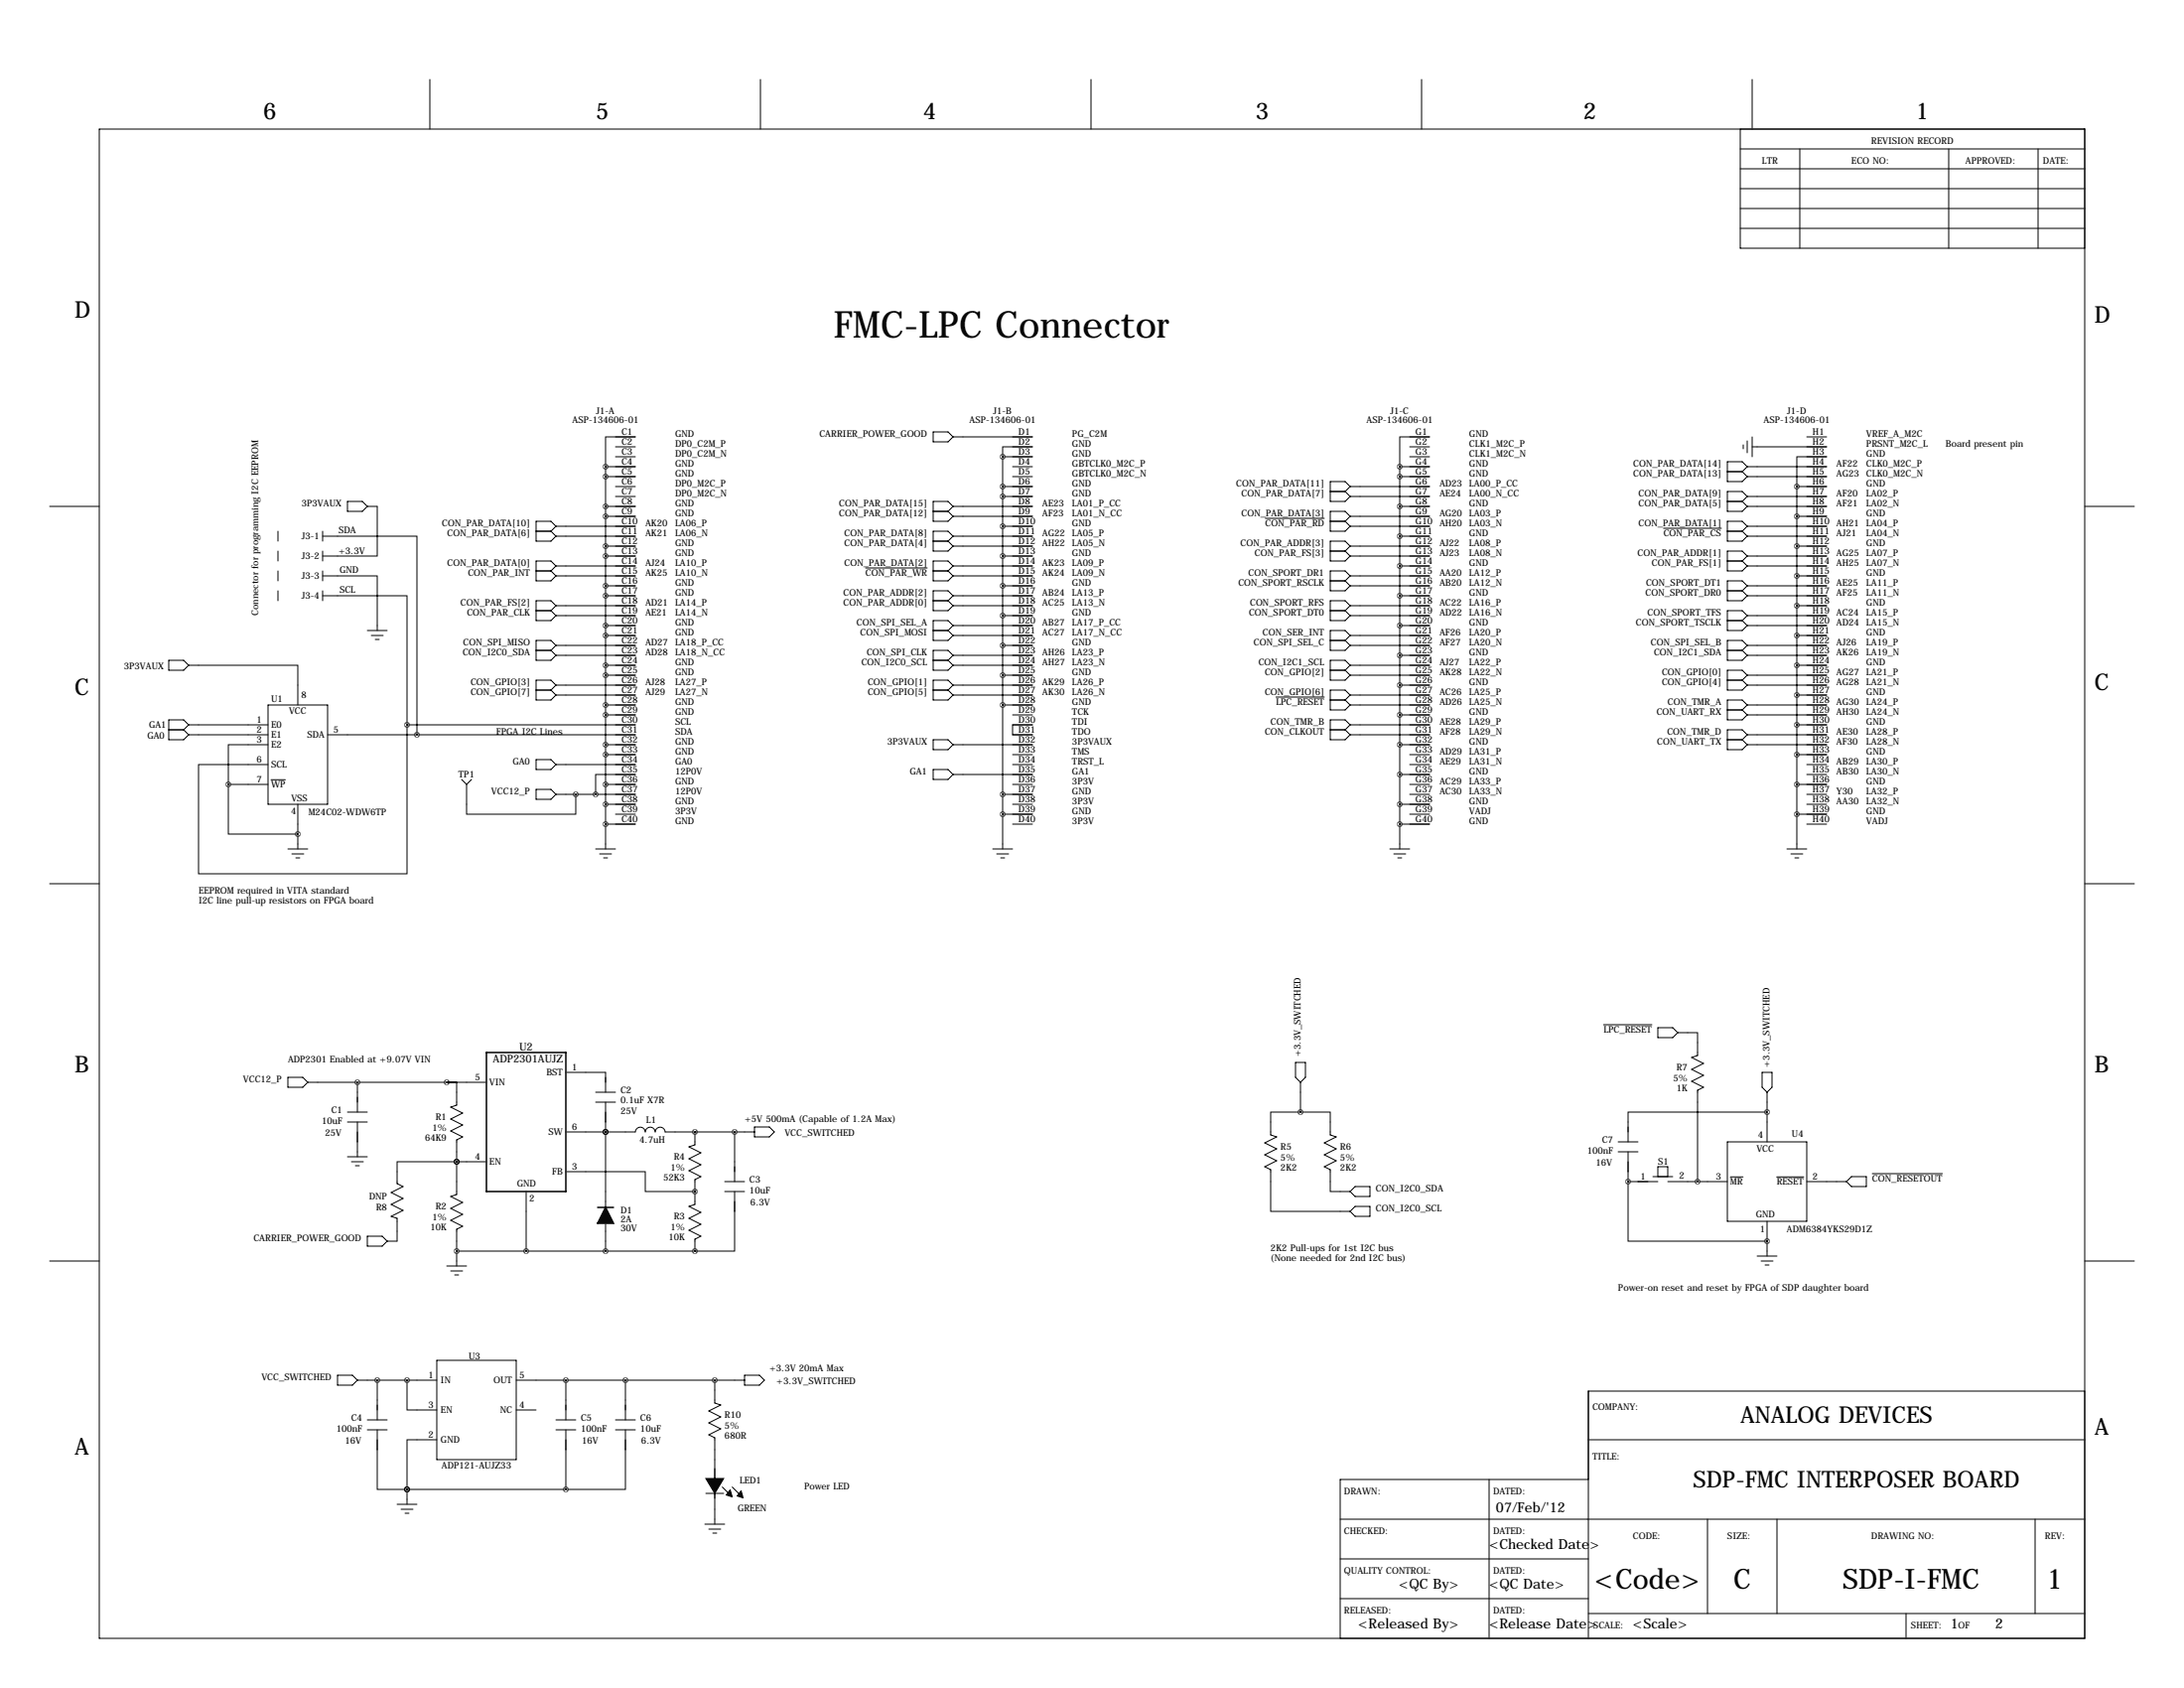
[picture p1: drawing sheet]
<svg xmlns="http://www.w3.org/2000/svg" width="559mm" height="432mm" viewBox="0 0 559 432" stroke-linecap="round" stroke-linejoin="round" font-family="sans-serif">
<g fill="none" stroke="#000" stroke-width=".25">
<path d="M25.4 33h508v386.1h-508zM110 20.3v12.7M194.6 20.3v12.7M279.1 20.3v12.7M363.7 20.3v12.7M445.3 38.1h88.1M445.3 33v30.5h88.1M448.3 20.3v12.7M460.5 38.1v25.4M498.6 38.1v25.4M521.5 38.1v25.4M445.3 48.3h88.1"/>
<path d="M445.3 43.2h88.1M445.3 53.3h88.1M445.3 58.4h88.1M154.9 119.4h7.7M154.9 119.4v97.8M157.5 111.8h5.1h-7.7v7.6M157.5 114.3h5.1M157.5 116.8h5.1M238.8 110.5h3.8l1.2 1.3-1.2 1.2h-3.8zM243.8 111.8h20.4M256.5 116.8h7.7M256.5 116.8v100.4"/>
<path d="M259.1 114.3h5.1h-7.7v2.5M259.1 119.4h5.1M358.1 119.4h7.7M358.1 119.4v97.8M360.7 111.8h5.1h-7.7v7.6M360.7 114.3h5.1M360.7 116.8h5.1M446 113.8v1M447 119.4h20.4M447 119.4l-1.2-1.3h-3.8v5.1h3.8l1.2-1.3M447 119.4l-1.2 1.2M447 112.8v3"/>
<path d="M448.3 111.8v5M448.3 114.3h19.1M462.3 116.8h5.1h-7.7v7.7M462.3 111.8h5.1M12.7 129.5h12.7M71.1 135.9v2.5M82.5 137.2h24.2v50.8M82.5 135.9v2.5M88.9 128.3h3.8l1.3 1.2-1.3 1.3h-3.8zM94 129.5h2.5v12.7h-14M137.2 135.9h3.8M141 135.9l1.2 1.3"/>
<path d="M142.2 134.6h20.4M142.2 137.2h20.4M142.2 134.6l-1.2-1.3h-3.8v5.1h3.8l1.2-1.2M142.2 134.6l-1.2 1.3M154.9 129.5h7.7M154.9 121.9h7.7M154.9 132.1h7.7M154.9 139.7h7.7M157.5 124.5h5.1M157.5 127h5.1M238.8 130.8h3.8M238.8 138.4h3.8"/>
<path d="M242.6 130.8l1.2 1.3M242.6 138.4l1.2 1.3M243.8 129.5h20.4M243.8 132.1h20.4M243.8 137.2h20.4M243.8 139.7h20.4M243.8 129.5l-1.2-1.2h-3.8v5h3.8l1.2-1.2M243.8 137.2l-1.2-1.3h-3.8v5.1h3.8l1.2-1.3M243.8 129.5l-1.2 1.3M243.8 137.2l-1.2 1.2M256.5 124.5h7.7M256.5 127h7.7"/>
<path d="M256.5 134.6h7.7M259.1 121.9h5.1M323.8 132.6h15M340.4 125.7h3.8M340.4 133.3h3.8M344.2 125.7l1.2 1.3M344.2 133.3l1.2 1.3M345.4 124.5h20.4M345.4 127h20.4M345.4 132.1h20.4M345.4 134.6h20.4M345.4 139.7h20.4"/>
<path d="M345.4 124.5l-1.2-1.3h-3.8v5.1h3.8l1.2-1.3M345.4 132.1l-1.2-1.3h-3.8v5.1h3.8l1.2-1.3M345.4 139.7l-1.2-1.3h-3.8v5.1h3.8l1.2-1.3M345.4 124.5l-1.2 1.2M345.4 132.1l-1.2 1.2M345.4 139.7l-1.2 1.3M358.1 129.5h7.7M358.1 121.9h7.7M358.1 137.2h7.7M425.6 135.1h14.8M442 120.6h3.8M442 128.3h3.8"/>
<path d="M442 135.9h3.8M445.8 120.6l1.2 1.3M445.8 128.3l1.2 1.2M445.8 135.9l1.2 1.3M447 129.5h20.4M447 121.9h20.4M447 127h20.4M447 134.6h20.4M447 137.2h20.4M447 127l-1.2-1.3h-3.8v5.1h3.8l1.2-1.3M447 134.6l-1.2-1.3h-3.8v5.1h3.8l1.2-1.2M447 127l-1.2 1.3"/>
<path d="M447 134.6l-1.2 1.3M459.7 124.5h7.7M459.7 132.1h7.7M459.7 139.7h7.7M459.7 124.5v92.7M533.4 129.5h12.7M71.1 141v2.5M71.1 146v2.6M71.1 151.1v2.6M82.5 152.4h21.6v33M82.5 147.3h14v14M82.5 141v2.5"/>
<path d="M82.5 146v2.6M82.5 151.1v2.6M137.2 146h3.8M137.2 156.2h3.8M141 146l1.2 1.3M141 156.2l1.2 1.3M142.2 144.8h20.4M142.2 147.3h20.4M142.2 154.9h20.4M142.2 157.5h20.4M142.2 144.8l-1.2-1.3h-3.8v5.1h3.8l1.2-1.3M142.2 154.9l-1.2-1.2h-3.8v5.1h3.8l1.2-1.3"/>
<path d="M142.2 144.8l-1.2 1.2M142.2 154.9l-1.2 1.3M154.9 142.2h7.7M154.9 149.9h7.7M154.9 152.4h7.7M221.5 145.3h15.7M238.8 146h3.8M238.8 153.7h3.8M242.6 146l1.2 1.3M242.6 153.7l1.2 1.2M243.8 144.8h20.4M243.8 147.3h20.4"/>
<path d="M243.8 152.4h20.4M243.8 154.9h20.4M243.8 144.8l-1.2-1.3h-3.8v5.1h3.8l1.2-1.3M243.8 152.4l-1.2-1.3h-3.8v5.1h3.8l1.2-1.3M243.8 144.8l-1.2 1.2M243.8 152.4l-1.2 1.3M256.5 142.2h7.7M256.5 149.9h7.7M256.5 157.5h7.7M340.4 141h3.8M340.4 148.6h3.8M340.4 156.2h3.8"/>
<path d="M344.2 141l1.2 1.2M344.2 148.6l1.2 1.3M344.2 156.2l1.2 1.3M345.4 142.2h20.4M345.4 147.3h20.4M345.4 149.9h20.4M345.4 154.9h20.4M345.4 157.5h20.4M345.4 147.3l-1.2-1.3h-3.8v5.1h3.8l1.2-1.2M345.4 154.9l-1.2-1.2h-3.8v5.1h3.8l1.2-1.3M345.4 147.3l-1.2 1.3M345.4 154.9l-1.2 1.3"/>
<path d="M358.1 144.8h7.7M358.1 152.4h7.7M442 143.5h3.8M442 151.1h3.8M442 158.8h3.8M445.8 143.5l1.2 1.3M445.8 151.1l1.2 1.3M445.8 158.8l1.2 1.2M447 142.2h20.4M447 144.8h20.4M447 149.9h20.4M447 152.4h20.4"/>
<path d="M447 157.5h20.4M447 142.2l-1.2-1.2h-3.8v5h3.8l1.2-1.2M447 149.9l-1.2-1.3h-3.8v5.1h3.8l1.2-1.3M447 157.5l-1.2-1.3h-3.8v5.1h3.8l1.2-1.3M447 142.2l-1.2 1.3M447 149.9l-1.2 1.2M447 157.5l-1.2 1.3M459.7 147.3h7.7M459.7 154.9h7.7M43.2 168.9h3.8l1.3 1.3-1.3 1.2h-3.8zM48.3 170.2h27.9v10.1M94 161.3h5.1"/>
<path d="M95 162.6h3M96 163.6h1M137.2 166.4h3.8M137.2 176.5h3.8M141 166.4l1.2 1.2M141 176.5l1.2 1.3M142.2 165.1h20.4M142.2 167.6h20.4M142.2 175.3h20.4M142.2 177.8h20.4M142.2 175.3l-1.2-1.3h-3.8v5.1h3.8l1.2-1.3M142.2 165.1l-1.2-1.3h-3.8v5.1h3.8l1.2-1.3"/>
<path d="M142.2 165.1l-1.2 1.3M142.2 175.3l-1.2 1.2M154.9 160h7.7M154.9 162.6h7.7M154.9 170.2h7.7M154.9 172.7h7.7M238.8 161.3h3.8M238.8 168.9h3.8M238.8 176.5h3.8M242.6 161.3l1.2 1.3M242.6 168.9l1.2 1.3M242.6 176.5l1.2 1.3"/>
<path d="M243.8 160h20.4M243.8 162.6h20.4M243.8 167.6h20.4M243.8 170.2h20.4M243.8 175.3h20.4M243.8 177.8h20.4M243.8 160l-1.2-1.2h-3.8v5h3.8l1.2-1.2M243.8 167.6l-1.2-1.2h-3.8v5h3.8l1.2-1.2M243.8 175.3l-1.2-1.3h-3.8v5.1h3.8l1.2-1.3M243.8 160l-1.2 1.3M243.8 167.6l-1.2 1.3M243.8 175.3l-1.2 1.2"/>
<path d="M256.5 165.1h7.7M256.5 172.7h7.7M326.5 178.3h12.3M340.4 171.4h3.8M340.4 179.1h3.8M340.4 163.8h3.8M344.2 171.4l1.2 1.3M344.2 179.1l1.2 1.2M344.2 163.8l1.2 1.3M345.4 162.6h20.4M345.4 165.1h20.4M345.4 170.2h20.4"/>
<path d="M345.4 172.7h20.4M345.4 177.8h20.4M345.4 162.6l-1.2-1.3h-3.8v5.1h3.8l1.2-1.3M345.4 170.2l-1.2-1.3h-3.8v5.1h3.8l1.2-1.3M345.4 177.8l-1.2-1.3h-3.8v5.1h3.8l1.2-1.3M345.4 177.8l-1.2 1.3M345.4 162.6l-1.2 1.2M345.4 170.2l-1.2 1.2M358.1 160h7.7M358.1 167.6h7.7M358.1 175.3h7.7M442 166.4h3.8"/>
<path d="M442 174h3.8M445.8 166.4l1.2 1.2M445.8 174l1.2 1.3M447 160h20.4M447 165.1h20.4M447 167.6h20.4M447 172.7h20.4M447 175.3h20.4M447 165.1l-1.2-1.3h-3.8v5.1h3.8l1.2-1.3M447 172.7l-1.2-1.3h-3.8v5.1h3.8l1.2-1.2M447 172.7l-1.2 1.3M447 165.1l-1.2 1.3"/>
<path d="M459.7 162.6h7.7M459.7 170.2h7.7M459.7 177.8h7.7M43.2 186.7h3.8M47 186.7l1.3 1.3M48.3 185.4h20.3M48.3 188h20.3M48.3 185.4l-1.3-1.3h-3.8v5.1h3.8l1.3-1.2M48.3 185.4l-1.3 1.3M68.6 190.5h-10.2v10.2M68.6 180.3h15.2v25.4h-15.2zM69.3 199.5h3.7"/>
<path d="M83.8 188h78.8M104.1 185.4v38.1h-53.3v-27.9h17.8M104.1 185.4h58.5M118.1 199.4l1.3 1.3M120.6 199.4l-1.2 1.3M137.2 194.3h3.8l1.2 1.3-1.2 1.2h-3.8zM142.2 195.6h20.4M154.9 180.3h7.7M154.9 182.9h7.7M154.9 190.5h7.7M154.9 193h7.7M157.5 198.1h5.1h-10.2v5.1"/>
<path d="M238.8 189.2h3.8l1.2 1.3-1.2 1.3h-3.8zM238.8 196.8h3.8l1.2 1.3-1.2 1.3h-3.8zM243.8 190.5h20.4M243.8 198.1h20.4M256.5 180.3h7.7M259.1 185.4h5.1h-5.1v2.6h5.1h-5.1M259.1 182.9h5.1M259.1 193h5.1M259.1 195.6h5.1M340.4 186.7h3.8M344.2 186.7l1.2 1.3M345.4 180.3h20.4"/>
<path d="M345.4 185.4h20.4M345.4 188h20.4M345.4 185.4l-1.2-1.3h-3.8v5.1h3.8l1.2-1.2M345.4 185.4l-1.2 1.3M358.1 182.9h7.7M358.1 190.5h7.7M358.1 198.1h7.7M360.7 193h5.1M360.7 195.6h5.1M442 181.6h3.8M442 189.2h3.8M445.8 181.6l1.2 1.3"/>
<path d="M445.8 189.2l1.2 1.3M447 180.3h20.4M447 182.9h20.4M447 188h20.4M447 190.5h20.4M447 180.3l-1.2-1.2h-3.8v5h3.8l1.2-1.2M447 188l-1.2-1.3h-3.8v5.1h3.8l1.2-1.3M447 180.3l-1.2 1.3M447 188l-1.2 1.2M459.7 185.4h7.7M459.7 193h7.7M462.3 195.6h5.1"/>
<path d="M462.3 198.1h5.1M58.4 200.7v12.7h17.8M58.4 200.7h10.2M73.7 217.2h5M74.7 218.4h3M75.7 219.5h1M76.2 205.7v11.5M119.4 200.7v7.6h27.9v-5.1M137.2 201.9h3.8l1.2 1.3-1.2 1.3h-3.8zM142.2 203.2h20.4M152.4 217.2h5.1M153.4 218.4h3.1"/>
<path d="M154.4 219.5h1M154.9 200.7h7.7M154.9 205.7h7.7M154.9 210.8h7.7M157.5 208.3h5.1M254 217.2h5.1M255 218.4h3.1M256 219.5h1M256.5 203.2h7.7M256.5 208.3h7.7M259.1 200.7h5.1M259.1 205.7h5.1"/>
<path d="M259.1 210.8h5.1M355.6 217.2h5.1M356.6 218.4h3.1M357.6 219.5h1M358.1 205.7h7.7M358.1 210.8h7.7M360.7 200.7h5.1M360.7 203.2h5.1M360.7 208.3h5.1M457.2 217.2h5.1M458.2 218.4h3.1M459.2 219.5h1"/>
<path d="M459.7 200.7h7.7M459.7 208.3h7.7M462.3 203.2h5.1M462.3 205.7h5.1M462.3 210.8h5.1M12.7 226.1h12.7M533.4 226.1h12.7M73.7 275.6h3.8l1.2 1.3-1.2 1.2h-3.8zM78.7 276.9h45.8M91.4 276.9v7.6M114.3 276.9h2.5v5.8l-1.5 .5 3.1 1.5-3.1 1.6 3.1 1.5-3.1 1.5 3.1 1.5-1.6 .8v14l-1.5 .5 3.1 1.5-3.1 1.5 3.1 1.5-3.1 1.6 3.1 1.5-1.6 .8v9.3M144.8 274.3h10.1v5.1"/>
<path d="M152.4 279.4h5.1M331.5 271.8h2.5v3.8l-1.3 1.3-1.2-1.3zM332.7 276.9v7.6M410.3 262.1h12.4M424.2 262.9h3.8l1.3 1.3-1.3 1.2h-3.8zM429.3 264.2h5v5.8l-1.5 .5 3.1 1.5-3.1 1.6 3.1 1.5-3.1 1.5 3.1 1.5-1.6 .8v23.4M450.8 274.3h2.6v3.8l-1.3 1.3-1.3-1.3zM452.1 279.4v12.7M88.9 284.5h5.1M88.9 287h5.1M88.9 295.9h5.1M89.9 297.2h3.1"/>
<path d="M90.9 298.2h1M91.4 287v8.9M116.8 297.2h.1M116.8 297.2h-15.2v5.6l1.5 .7-3 1.6 3 1.5-3 1.5 3 1.5-3 1.5 1.5 .6v5.8h-2.5M116.8 297.2h7.7M144.8 289.6l17.8-.1a1.27 1.27 0 0 1 1.2-1.2 1.27 1.27 0 0 1 1.3 1.3 1.27 1.27 0 0 1 1.3-1.3 1.27 1.27 0 0 1 1.2 1.3 1.27 1.27 0 0 1 1.3-1.3 1.27 1.27 0 0 1 1.3 1.3h22.8M144.8 299.7h20.3v5.1h12.7M152.4 281.9h5.1M154.9 289.6h.1M154.9 281.9v27M177.8 289.6h.1M177.8 289.6v3.3l-1.5 .5 3 1.5-3 1.5 3 1.5-3 1.6 3 1.5-1.5 .8v6.3l-1.5 .5 3 1.5-3 1.6 3 1.5-3 1.5 3 1.5-1.5 .8v3"/>
<path d="M188 289.6v12.7M193 288.3h3.8l1.3 1.3-1.3 1.2h-3.8zM332.7 284.5h-7.6v5.8l1.5 .5-3 1.6 3 1.5-3 1.5 3 1.5-3 1.5 1.5 .8v10.7h20.3M332.7 284.5h7.7v5.8l1.5 .5-3.1 1.6 3.1 1.5-3.1 1.5 3.1 1.5-3.1 1.5 1.6 .8v5.6h5M414 292.1h5.1M414 294.6h5.1M416.6 294.6v7.7M442 292.1h20.3v20.3h-20.3zM452.1 284.5h-35.5v7.6M94 316.2h3.8l1.3 1.3-1.3 1.3h-3.8zM134.6 304.8v15.2M154.9 312.9v7.1"/>
<path d="M177.8 304.8h.1M185.4 302.3h5.1M185.4 304.8h5.1M188 304.8v15.2h-10.2M346.7 303.5h3.8v2.6h-3.8l-1.3-1.3zM346.7 308.6h3.8v2.5h-3.8l-1.3-1.2zM416.6 302.3v15.2h35.5M416.6 302.3h7.6M421.6 302.3h.1M422.9 301h5.1M424.2 301v-2.6h2.5v2.6M426.7 302.3h15.3"/>
<path d="M442.7 301.1h3.3M452.1 317.5h.1M452.1 312.4v8.9M454.6 301.1h6.9M462.3 302.3h10.1M472.4 302.3l1.3-1.3h3.8v2.5h-3.8zM479 300.2h18M12.7 322.6h12.7M114.3 323.8h5.1M115.3 325.1h3.1M116.3 326.1h1M116.8 320h61"/>
<path d="M177.8 320h.1M449.6 321.3h5.1M450.6 322.6h3M451.6 323.6h1M533.4 322.6h12.7M86.4 351.8h3.8l1.2 1.3-1.2 1.2h-3.8zM91.4 353.1h20.4M96.5 353.1v10.1M104.1 353.1v7.6h7.7M111.8 348h20.3v25.4h-20.3zM132.1 353.1h58.4M144.8 353.1v10.1"/>
<path d="M160 353.1v10.1M182.9 353.1v5.8l1.5 .5-3 1.5 3 1.6-3 1.5 3 1.5-3 1.5 1.5 .8v22.1M190.5 351.8h3.8l1.3 1.3-1.3 1.2h-3.8zM533.4 355.9h-127v63.2M94 363.2h5.1M94 365.8h5.1M96.5 365.8v15.2h7.6M111.8 368.3h-7.7v12.7M132.1 360.7h5.1M142.2 363.2h5.1M142.2 365.8h5.1M144.8 365.8v15.2"/>
<path d="M157.5 363.2h5.1M157.5 365.8h5.1M160 365.8v15.2h-15.2M381 378.5v40.6M406.4 368.3h127M406.4 378.5h-63.5v40.6M101.6 384.8h5.1M102.6 386.1h3.1M103.6 387.1h1M104.1 381h.1M104.1 381v3.8M104.1 381h40.7"/>
<path d="M180.3 389.9h5.1M180.6 382h4.6M181.4 391.2h3M182.4 392.2h1M184.8 380.4l2.6 2.5M187.4 380.4l2.5 2.5M342.9 388.6h190.5M342.9 398.8h63.5M436.9 388.6v24.1M454.7 388.6v24.1M520.7 388.6v24.1M342.9 408.9h63.5"/>
<path d="M406.4 412.7h127M487.7 412.7v6.4"/>
</g>
<path d="M124.5 269.2h20.3v35.6h-20.3zM152.9 308.9h4.1" fill="none" stroke="#000" stroke-width=".38"/>
<path d="M154.9 308.9l2.1 4h-4.1z" fill="#000" stroke="#000" stroke-width=".38"/>
<path d="M180.6 378.2h2.3v3.8zM182.9 378.2h2.3l-2.3 3.8zM186.6 381.4l.2-.2 .6 1.7-1.6-.5zM189.4 381.7l.2-.3 .5 1.8-1.5-.5z" fill="#000" stroke="#000" stroke-width=".25"/>
<path d="M154.9 119.4a.05 .05 0 0 0 .1 0 .05 .05 0 0 0-.1 0zM154.9 129.5a.05 .05 0 0 0 .1 0 .05 .05 0 0 0-.1 0zM154.9 121.9a.05 .05 0 0 0 .1 0 .05 .05 0 0 0-.1 0zM154.9 132.1a.05 .05 0 0 0 .1 0 .05 .05 0 0 0-.1 0zM154.9 139.7a.05 .05 0 0 0 .1 0 .05 .05 0 0 0-.1 0zM154.9 142.2a.05 .05 0 0 0 .1 0 .05 .05 0 0 0-.1 0zM154.9 149.9a.05 .05 0 0 0 .1 0 .05 .05 0 0 0-.1 0zM154.9 152.4a.05 .05 0 0 0 .1 0 .05 .05 0 0 0-.1 0zM154.9 160a.05 .05 0 0 0 .1 0 .05 .05 0 0 0-.1 0zM154.9 162.6a.05 .05 0 0 0 .1 0 .05 .05 0 0 0-.1 0zM154.9 170.2a.05 .05 0 0 0 .1 0 .05 .05 0 0 0-.1 0zM154.9 172.7a.05 .05 0 0 0 .1 0 .05 .05 0 0 0-.1 0zM154.9 180.3a.05 .05 0 0 0 .1 0 .05 .05 0 0 0-.1 0zM154.9 182.9a.05 .05 0 0 0 .1 0 .05 .05 0 0 0-.1 0zM154.9 190.5a.05 .05 0 0 0 .1 0 .05 .05 0 0 0-.1 0zM154.9 193a.05 .05 0 0 0 .1 0 .05 .05 0 0 0-.1 0zM154.9 200.7a.05 .05 0 0 0 .1 0 .05 .05 0 0 0-.1 0zM154.9 205.7a.05 .05 0 0 0 .1 0 .05 .05 0 0 0-.1 0zM154.9 210.8a.05 .05 0 0 0 .1 0 .05 .05 0 0 0-.1 0zM256.5 116.8a.05 .05 0 0 0 .1 0 .05 .05 0 0 0-.1 0zM256.5 124.5a.05 .05 0 0 0 .1 0 .05 .05 0 0 0-.1 0zM256.5 127a.05 .05 0 0 0 .1 0 .05 .05 0 0 0-.1 0zM256.5 134.6a.05 .05 0 0 0 .1 0 .05 .05 0 0 0-.1 0zM256.5 142.2a.05 .05 0 0 0 .1 0 .05 .05 0 0 0-.1 0zM256.5 149.9a.05 .05 0 0 0 .1 0 .05 .05 0 0 0-.1 0zM256.5 157.5a.05 .05 0 0 0 .1 0 .05 .05 0 0 0-.1 0zM256.5 165.1a.05 .05 0 0 0 .1 0 .05 .05 0 0 0-.1 0zM256.5 172.7a.05 .05 0 0 0 .1 0 .05 .05 0 0 0-.1 0zM256.5 180.3a.05 .05 0 0 0 .1 0 .05 .05 0 0 0-.1 0zM256.5 203.2a.05 .05 0 0 0 .1 0 .05 .05 0 0 0-.1 0zM256.5 208.3a.05 .05 0 0 0 .1 0 .05 .05 0 0 0-.1 0zM358.1 119.4a.05 .05 0 0 0 .1 0 .05 .05 0 0 0-.1 0zM358.1 121.9a.05 .05 0 0 0 .1 0 .05 .05 0 0 0-.1 0zM358.1 129.5a.05 .05 0 0 0 .1 0 .05 .05 0 0 0-.1 0zM358.1 137.2a.05 .05 0 0 0 .1 0 .05 .05 0 0 0-.1 0zM358.1 144.8a.05 .05 0 0 0 .1 0 .05 .05 0 0 0-.1 0zM358.1 152.4a.05 .05 0 0 0 .1 0 .05 .05 0 0 0-.1 0zM358.1 160a.05 .05 0 0 0 .1 0 .05 .05 0 0 0-.1 0zM358.1 167.6a.05 .05 0 0 0 .1 0 .05 .05 0 0 0-.1 0zM358.1 175.3a.05 .05 0 0 0 .1 0 .05 .05 0 0 0-.1 0zM358.1 182.9a.05 .05 0 0 0 .1 0 .05 .05 0 0 0-.1 0zM358.1 190.5a.05 .05 0 0 0 .1 0 .05 .05 0 0 0-.1 0zM358.1 198.1a.05 .05 0 0 0 .1 0 .05 .05 0 0 0-.1 0zM358.1 205.7a.05 .05 0 0 0 .1 0 .05 .05 0 0 0-.1 0zM358.1 210.8a.05 .05 0 0 0 .1 0 .05 .05 0 0 0-.1 0zM459.7 124.5a.05 .05 0 0 0 .1 0 .05 .05 0 0 0-.1 0zM459.7 132.1a.05 .05 0 0 0 .1 0 .05 .05 0 0 0-.1 0zM459.7 139.7a.05 .05 0 0 0 .1 0 .05 .05 0 0 0-.1 0zM459.7 147.3a.05 .05 0 0 0 .1 0 .05 .05 0 0 0-.1 0zM459.7 154.9a.05 .05 0 0 0 .1 0 .05 .05 0 0 0-.1 0zM459.7 162.6a.05 .05 0 0 0 .1 0 .05 .05 0 0 0-.1 0zM459.7 170.2a.05 .05 0 0 0 .1 0 .05 .05 0 0 0-.1 0zM459.7 177.8a.05 .05 0 0 0 .1 0 .05 .05 0 0 0-.1 0zM459.7 185.4a.05 .05 0 0 0 .1 0 .05 .05 0 0 0-.1 0zM459.7 193a.05 .05 0 0 0 .1 0 .05 .05 0 0 0-.1 0zM459.7 200.7a.05 .05 0 0 0 .1 0 .05 .05 0 0 0-.1 0zM459.7 208.3a.05 .05 0 0 0 .1 0 .05 .05 0 0 0-.1 0zM91.4 276.9a.05 .05 0 0 0 .1 0 .05 .05 0 0 0-.1 0zM116.8 297.2a.05 .05 0 0 0 .1 0 .05 .05 0 0 0-.1 0zM154.9 289.6a.05 .05 0 0 0 .1 0 .05 .05 0 0 0-.1 0zM154.9 289.6a.05 .05 0 0 0 .1 0 .05 .05 0 0 0-.1 0zM187.9 289.6a.05 .05 0 0 0 .1 0 .05 .05 0 0 0-.1 0zM134.6 320a.05 .05 0 0 0 .1 0 .05 .05 0 0 0-.1 0zM154.9 320a.05 .05 0 0 0 .1 0 .05 .05 0 0 0-.1 0zM104.1 353.1a.05 .05 0 0 0 .1 0 .05 .05 0 0 0-.1 0zM96.5 353.1a.05 .05 0 0 0 .1 0 .05 .05 0 0 0-.1 0zM104.1 381a.05 .05 0 0 0 .1 0 .05 .05 0 0 0-.1 0zM144.7 353.1a.05 .05 0 0 0 .1 0 .05 .05 0 0 0-.1 0zM104.1 381a.05 .05 0 0 0 .1 0 .05 .05 0 0 0-.1 0zM160 353.1a.05 .05 0 0 0 .1 0 .05 .05 0 0 0-.1 0zM144.7 381a.05 .05 0 0 0 .1 0 .05 .05 0 0 0-.1 0zM332.7 284.5a.05 .05 0 0 0 .1 0 .05 .05 0 0 0-.1 0zM452.1 284.5a.05 .05 0 0 0 .1 0 .05 .05 0 0 0-.1 0zM416.5 302.3a.05 .05 0 0 0 .1 0 .05 .05 0 0 0-.1 0zM452.1 317.5a.05 .05 0 0 0 .1 0 .05 .05 0 0 0-.1 0zM434.3 302.3a.05 .05 0 0 0 .1 0 .05 .05 0 0 0-.1 0zM116.8 297.2a.05 .05 0 0 0 .1 0 .05 .05 0 0 0-.1 0zM116.8 320a.05 .05 0 0 0 .1 0 .05 .05 0 0 0-.1 0zM58.4 200.7a.05 .05 0 0 0 .1 0 .05 .05 0 0 0-.1 0zM182.8 353.1a.05 .05 0 0 0 .1 0 .05 .05 0 0 0-.1 0zM147.3 203.2a.05 .05 0 0 0 .1 0 .05 .05 0 0 0-.1 0zM104.1 185.4a.05 .05 0 0 0 .1 0 .05 .05 0 0 0-.1 0zM106.6 188a.05 .05 0 0 0 .1 0 .05 .05 0 0 0-.1 0z" fill="#000" stroke="#000" stroke-width="1.3"/>
<text font-size="9.5" x="213.4" y="86.4">FMC-LPC Connector</text>
<g font-size="7.1">
<text x="408" y="406.4">&lt;Code&gt;</text>
<text x="443.5" y="406.4">C</text>
<text x="471.4" y="406.4">SDP-I-FMC</text>
<text x="523.7" y="406.4">1</text>
</g>
<g font-size="5.9">
<text x="67.3" y="30.5">6</text>
<text x="152.4" y="30.5">5</text>
<text x="236.2" y="30.5">4</text>
<text x="321.3" y="30.5">3</text>
<text x="405.1" y="30.5">2</text>
<text x="490.2" y="30.5">1</text>
<text x="19" y="81.3">D</text>
<text x="535.9" y="82.6">D</text>
<text x="19" y="177.8">C</text>
<text x="535.9" y="176.5">C</text>
<text x="19" y="274.3">B</text>
<text x="535.9" y="274.3">B</text>
<text x="445.3" y="364">ANALOG DEVICES</text>
<text x="535.9" y="367">A</text>
<text x="19" y="372.1">A</text>
<text x="433.2" y="380.5">SDP-FMC INTERPOSER BOARD</text>
</g>
<g font-size="3.6">
<text x="382.8" y="386.8">07/Feb/'12</text>
<text x="381" y="396.2">&lt;Checked Date&gt;</text>
<text x="357.9" y="406.4">&lt;QC By&gt;</text>
<text x="381" y="406.4">&lt;QC Date&gt;</text>
<text x="347.5" y="416.5">&lt;Released By&gt;</text>
<text x="381" y="416.5">&lt;Release Date&gt;</text>
<text x="417.8" y="416.5">&lt;Scale&gt;</text>
<text x="499.1" y="416.5">1</text>
<text x="510.5" y="416.5">2</text>
</g>
<g font-size="2.7">
<text x="132.9" y="268.7">U2</text>
<text x="126.1" y="271.7">ADP2301AUJZ</text>
</g>
<g font-size="2.4">
<text x="450.8" y="41.9">LTR</text>
<text x="473.7" y="41.9">ECO NO:</text>
<text x="478.8" y="36.8">REVISION RECORD</text>
<text x="502.9" y="41.9">APPROVED:</text>
<text x="522.7" y="41.9">DATE:</text>
<text x="152.5" y="105.9">J1-A</text>
<text x="254.1" y="105.9">J1-B</text>
<text x="355.7" y="105.9">J1-C</text>
<text x="457.2" y="105.9">J1-D</text>
<text x="146.5" y="108.2">ASP-134606-01</text>
<text x="159" y="111.3">C1</text>
<text x="159" y="113.8">C2</text>
<text x="172.7" y="111.8">GND</text>
<text x="209.7" y="111.8">CARRIER_POWER_GOOD</text>
<text x="248.1" y="108.2">ASP-134606-01</text>
<text x="260.6" y="111.3">D1</text>
<text x="260.6" y="113.8">D2</text>
<text x="274.3" y="111.8">PG_C2M</text>
<text x="349.7" y="108.2">ASP-134606-01</text>
<text x="362.2" y="111.3">G1</text>
<text x="362.2" y="113.8">G2</text>
<text x="375.9" y="111.8">GND</text>
<text x="451.3" y="108.2">ASP-134606-01</text>
<text x="463.8" y="111.3">H1</text>
<text x="463.8" y="113.8">H2</text>
<text x="477.5" y="111.8">VREF_A_M2C</text>
<text x="159" y="116.3">C3</text>
<text x="159" y="118.9">C4</text>
<text x="172.7" y="114.3">DP0_C2M_P</text>
<text x="172.7" y="116.8">DP0_C2M_N</text>
<text x="172.7" y="119.4">GND</text>
<text x="260.6" y="116.3">D3</text>
<text x="260.6" y="118.9">D4</text>
<text x="274.3" y="114.3">GND</text>
<text x="274.3" y="116.8">GND</text>
<text x="274.3" y="119.4">GBTCLK0_M2C_P</text>
<text x="362.2" y="116.3">G3</text>
<text x="362.2" y="118.9">G4</text>
<text x="375.9" y="119.4">GND</text>
<text x="375.9" y="114.3">CLK1_M2C_P</text>
<text x="375.9" y="116.8">CLK1_M2C_N</text>
<text x="417.9" y="119.4">CON_PAR_DATA[14]</text>
<text x="463.8" y="116.3">H3</text>
<text x="463.8" y="118.9">H4</text>
<text x="469.9" y="119.4">AF22</text>
<text x="477.5" y="116.8">GND</text>
<text x="477.5" y="114.3">PRSNT_M2C_L</text>
<text x="477.5" y="119.4">CLK0_M2C_P</text>
<text x="497.8" y="114.3">Board present pin</text>
<text x="159" y="121.4">C5</text>
<text x="159" y="124">C6</text>
<text x="172.7" y="124.5">DP0_M2C_P</text>
<text x="172.7" y="121.9">GND</text>
<text x="260.6" y="121.4">D5</text>
<text x="260.6" y="124">D6</text>
<text x="274.3" y="124.5">GND</text>
<text x="274.3" y="121.9">GBTCLK0_M2C_N</text>
<text x="316.3" y="124.5">CON_PAR_DATA[11]</text>
<text x="362.2" y="121.4">G5</text>
<text x="362.2" y="124">G6</text>
<text x="368.3" y="124.5">AD23</text>
<text x="375.9" y="121.9">GND</text>
<text x="375.9" y="124.5">LA00_P_CC</text>
<text x="417.9" y="121.9">CON_PAR_DATA[13]</text>
<text x="463.8" y="121.4">H5</text>
<text x="463.8" y="124">H6</text>
<text x="469.9" y="121.9">AG23</text>
<text x="477.5" y="124.5">GND</text>
<text x="477.5" y="121.9">CLK0_M2C_N</text>
<text x="77.2" y="129.5">3P3VAUX</text>
<text x="159" y="126.5">C7</text>
<text x="159" y="129">C8</text>
<text x="159" y="131.6">C9</text>
<text x="172.7" y="127">DP0_M2C_N</text>
<text x="172.7" y="129.5">GND</text>
<text x="214.7" y="129.5">CON_PAR_DATA[15]</text>
<text x="260.6" y="126.5">D7</text>
<text x="260.6" y="129">D8</text>
<text x="260.6" y="131.6">D9</text>
<text x="266.7" y="129.5">AE23</text>
<text x="274.3" y="127">GND</text>
<text x="274.3" y="129.5">LA01_P_CC</text>
<text x="317.6" y="127">CON_PAR_DATA[7]</text>
<text x="362.2" y="126.5">G7</text>
<text x="362.2" y="129">G8</text>
<text x="362.2" y="131.6">G9</text>
<text x="368.3" y="127">AE24</text>
<text x="375.9" y="129.5">GND</text>
<text x="375.9" y="127">LA00_N_CC</text>
<text x="419.2" y="127">CON_PAR_DATA[9]</text>
<text x="419.2" y="129.5">CON_PAR_DATA[5]</text>
<text x="463.8" y="126.5">H7</text>
<text x="463.8" y="129">H8</text>
<text x="463.8" y="131.6">H9</text>
<text x="469.9" y="127">AF20</text>
<text x="469.9" y="129.5">AF21</text>
<text x="477.5" y="127">LA02_P</text>
<text x="477.5" y="129.5">LA02_N</text>
<text x="77.2" y="138">J3-1</text>
<text x="86.6" y="136.4">SDA</text>
<text x="113.1" y="134.6">CON_PAR_DATA[10]</text>
<text x="114.4" y="137.2">CON_PAR_DATA[6]</text>
<text x="159" y="134.1">C10</text>
<text x="159" y="136.7">C11</text>
<text x="165.1" y="134.6">AK20</text>
<text x="165.1" y="137.2">AK21</text>
<text x="172.7" y="134.6">LA06_P</text>
<text x="172.7" y="137.2">LA06_N</text>
<text x="172.7" y="132.1">GND</text>
<text x="214.7" y="132.1">CON_PAR_DATA[12]</text>
<text x="216" y="137.2">CON_PAR_DATA[8]</text>
<text x="260.6" y="134.1">D10</text>
<text x="260.6" y="136.7">D11</text>
<text x="266.7" y="132.1">AF23</text>
<text x="266.7" y="137.2">AG22</text>
<text x="274.3" y="134.6">GND</text>
<text x="274.3" y="132.1">LA01_N_CC</text>
<text x="274.3" y="137.2">LA05_P</text>
<text x="317.6" y="132.1">CON_PAR_DATA[3]</text>
<text x="323.8" y="134.6">CON_PAR_RD</text>
<text x="362.2" y="134.1">G10 AH20 LA03_N</text>
<text x="362.2" y="136.7">G11</text>
<text x="368.3" y="132.1">AG20 LA03_P</text>
<text x="375.9" y="137.2">GND</text>
<text x="419.2" y="134.6">CON_PAR_DATA[1]</text>
<text x="425.6" y="137.2">CON_PAR_CS</text>
<text x="463.8" y="134.1">H10 AH21</text>
<text x="463.8" y="136.7">H11</text>
<text x="469.9" y="137.2">AJ21</text>
<text x="477.5" y="132.1">GND</text>
<text x="477.5" y="134.6">LA04_P</text>
<text x="477.5" y="137.2">LA04_N</text>
<text x="77.2" y="143.1">J3-2</text>
<text x="86.6" y="141.7">+3.3V</text>
<text x="159" y="139.2">C12</text>
<text x="159" y="141.7">C13</text>
<text x="172.7" y="139.7">GND</text>
<text x="172.7" y="142.2">GND</text>
<text x="216" y="139.7">CON_PAR_DATA[4]</text>
<text x="260.6" y="139.2">D12 AH22</text>
<text x="260.6" y="141.7">D13</text>
<text x="274.3" y="142.2">GND</text>
<text x="274.3" y="139.7">LA05_N</text>
<text x="317.4" y="139.7">CON_PAR_ADDR[3]</text>
<text x="321" y="142.2">CON_PAR_FS[3]</text>
<text x="362.2" y="139.2">G12 AJ22</text>
<text x="362.2" y="141.7">G13 AJ23</text>
<text x="375.9" y="139.7">LA08_P</text>
<text x="375.9" y="142.2">LA08_N</text>
<text x="419" y="142.2">CON_PAR_ADDR[1]</text>
<text x="463.8" y="139.2">H12</text>
<text x="463.8" y="141.7">H13 AG25</text>
<text x="477.5" y="139.7">GND</text>
<text x="477.5" y="142.2">LA07_P</text>
<text x="77.2" y="148.2">J3-3</text>
<text x="86.9" y="146.6">GND</text>
<text x="114.4" y="144.8">CON_PAR_DATA[0]</text>
<text x="119.7" y="147.3">CON_PAR_INT</text>
<text x="159" y="144.3">C14</text>
<text x="159" y="146.8">C15</text>
<text x="159" y="149.4">C16</text>
<text x="165.1" y="144.8">AJ24</text>
<text x="165.1" y="147.3">AK25</text>
<text x="172.7" y="144.8">LA10_P</text>
<text x="172.7" y="147.3">LA10_N</text>
<text x="172.7" y="149.9">GND</text>
<text x="216" y="144.8">CON_PAR_DATA[2]</text>
<text x="221.5" y="147.3">CON_PAR_WR</text>
<text x="260.6" y="144.3">D14</text>
<text x="260.6" y="146.8">D15</text>
<text x="260.6" y="149.4">D16</text>
<text x="266.7" y="144.8">AK23</text>
<text x="266.7" y="147.3">AK24</text>
<text x="274.3" y="149.9">GND</text>
<text x="274.3" y="144.8">LA09_P</text>
<text x="274.3" y="147.3">LA09_N</text>
<text x="316.8" y="149.9">CON_SPORT_RSCLK</text>
<text x="319.4" y="147.3">CON_SPORT_DR1</text>
<text x="362.2" y="144.3">G14</text>
<text x="362.2" y="146.8">G15</text>
<text x="362.2" y="149.4">G16 AB20</text>
<text x="368.3" y="147.3">AA20</text>
<text x="375.9" y="144.8">GND</text>
<text x="375.9" y="147.3">LA12_P</text>
<text x="375.9" y="149.9">LA12_N</text>
<text x="421.1" y="149.9">CON_SPORT_DT1</text>
<text x="422.6" y="144.8">CON_PAR_FS[1]</text>
<text x="463.8" y="144.3">H14</text>
<text x="463.8" y="146.8">H15</text>
<text x="463.8" y="149.4">H16 AE25</text>
<text x="469.9" y="144.8">AH25</text>
<text x="477.5" y="147.3">GND</text>
<text x="477.5" y="144.8">LA07_N</text>
<text x="477.5" y="149.9">LA11_P</text>
<text x="77.2" y="153.2">J3-4</text>
<text x="86.9" y="151.6">SCL</text>
<text x="117.8" y="154.9">CON_PAR_FS[2]</text>
<text x="159" y="151.9">C17</text>
<text x="159" y="154.4">C18</text>
<text x="165.1" y="154.9">AD21</text>
<text x="172.7" y="154.9">LA14_P</text>
<text x="172.7" y="152.4">GND</text>
<text x="215.8" y="152.4">CON_PAR_ADDR[2]</text>
<text x="215.8" y="154.9">CON_PAR_ADDR[0]</text>
<text x="260.6" y="151.9">D17 AB24</text>
<text x="260.6" y="154.4">D18 AC25</text>
<text x="274.3" y="152.4">LA13_P</text>
<text x="274.3" y="154.9">LA13_N</text>
<text x="319.8" y="154.9">CON_SPORT_RFS</text>
<text x="362.2" y="151.9">G17</text>
<text x="362.2" y="154.4">G18 AC22</text>
<text x="375.9" y="152.4">GND</text>
<text x="375.9" y="154.9">LA16_P</text>
<text x="421" y="152.4">CON_SPORT_DR0</text>
<text x="463.8" y="151.9">H17 AF25</text>
<text x="463.8" y="154.4">H18</text>
<text x="477.5" y="154.9">GND</text>
<text x="477.5" y="152.4">LA11_N</text>
<text x="66" y="157.5" transform="rotate(-90 66 157.5)">Connector for programming I2C EEPROM</text>
<text x="119.5" y="157.5">CON_PAR_CLK</text>
<text x="159" y="157">C19</text>
<text x="159" y="159.5">C20</text>
<text x="165.1" y="157.5">AE21</text>
<text x="172.7" y="157.5">LA14_N</text>
<text x="172.7" y="160">GND</text>
<text x="219.2" y="160">CON_SPI_SEL_A</text>
<text x="260.6" y="157">D19</text>
<text x="260.6" y="159.5">D20 AB27</text>
<text x="274.3" y="157.5">GND</text>
<text x="274.3" y="160">LA17_P_CC</text>
<text x="319.5" y="157.5">CON_SPORT_DT0</text>
<text x="362.2" y="157">G19 AD22</text>
<text x="362.2" y="159.5">G20</text>
<text x="375.9" y="160">GND</text>
<text x="375.9" y="157.5">LA16_N</text>
<text x="418.6" y="160">CON_SPORT_TSCLK</text>
<text x="421.6" y="157.5">CON_SPORT_TFS</text>
<text x="463.8" y="157">H19 AC24</text>
<text x="463.8" y="159.5">H20 AD24</text>
<text x="477.5" y="157.5">LA15_P</text>
<text x="477.5" y="160">LA15_N</text>
<text x="118.4" y="167.6">CON_I2C0_SDA</text>
<text x="118.5" y="165.1">CON_SPI_MISO</text>
<text x="159" y="162.1">C21</text>
<text x="159" y="164.6">C22</text>
<text x="159" y="167.1">C23</text>
<text x="165.1" y="165.1">AD27</text>
<text x="165.1" y="167.6">AD28 LA18_N_CC</text>
<text x="172.7" y="165.1">LA18_P_CC</text>
<text x="172.7" y="162.6">GND</text>
<text x="220.1" y="162.6">CON_SPI_MOSI</text>
<text x="221.8" y="167.6">CON_SPI_CLK</text>
<text x="260.6" y="162.1">D21</text>
<text x="260.6" y="164.6">D22</text>
<text x="260.6" y="167.1">D23 AH26 LA23_P</text>
<text x="266.7" y="162.6">AC27</text>
<text x="274.3" y="165.1">GND</text>
<text x="274.3" y="162.6">LA17_N_CC</text>
<text x="320.8" y="165.1">CON_SPI_SEL_C</text>
<text x="323.1" y="162.6">CON_SER_INT</text>
<text x="362.2" y="162.1">G21</text>
<text x="362.2" y="164.6">G22 AF27</text>
<text x="362.2" y="167.1">G23</text>
<text x="368.3" y="162.6">AF26</text>
<text x="375.9" y="167.6">GND</text>
<text x="375.9" y="162.6">LA20_P</text>
<text x="375.9" y="165.1">LA20_N</text>
<text x="422.4" y="165.1">CON_SPI_SEL_B</text>
<text x="423.2" y="167.6">CON_I2C1_SDA</text>
<text x="463.8" y="162.1">H21</text>
<text x="463.8" y="164.6">H22 AJ26</text>
<text x="463.8" y="167.1">H23 AK26</text>
<text x="477.5" y="162.6">GND</text>
<text x="477.5" y="165.1">LA19_P</text>
<text x="477.5" y="167.6">LA19_N</text>
<text x="31.7" y="171.2">3P3VAUX</text>
<text x="159" y="169.7">C24</text>
<text x="159" y="172.2">C25</text>
<text x="172.7" y="170.2">GND</text>
<text x="172.7" y="172.7">GND</text>
<text x="220.4" y="170.2">CON_I2C0_SCL</text>
<text x="260.6" y="169.7">D24</text>
<text x="260.6" y="172.2">D25</text>
<text x="266.7" y="170.2">AH27</text>
<text x="274.3" y="172.7">GND</text>
<text x="274.3" y="170.2">LA23_N</text>
<text x="322" y="170.2">CON_I2C1_SCL</text>
<text x="323.6" y="172.7">CON_GPIO[2]</text>
<text x="362.2" y="169.7">G24</text>
<text x="362.2" y="172.2">G25</text>
<text x="368.3" y="170.2">AJ27</text>
<text x="368.3" y="172.7">AK28</text>
<text x="375.9" y="170.2">LA22_P</text>
<text x="375.9" y="172.7">LA22_N</text>
<text x="425.2" y="172.7">CON_GPIO[0]</text>
<text x="463.8" y="169.7">H24</text>
<text x="463.8" y="172.2">H25</text>
<text x="469.9" y="172.7">AG27</text>
<text x="477.5" y="170.2">GND</text>
<text x="477.5" y="172.7">LA21_P</text>
<text x="69.4" y="179.6">U1</text>
<text x="77.1" y="178.6">8</text>
<text x="120.4" y="175.3">CON_GPIO[3]</text>
<text x="120.4" y="177.8">CON_GPIO[7]</text>
<text x="159" y="174.8">C26</text>
<text x="159" y="177.3">C27</text>
<text x="159" y="179.8">C28</text>
<text x="165.1" y="175.3">AJ28</text>
<text x="165.1" y="177.8">AJ29</text>
<text x="172.7" y="175.3">LA27_P</text>
<text x="172.7" y="177.8">LA27_N</text>
<text x="222" y="175.3">CON_GPIO[1]</text>
<text x="222" y="177.8">CON_GPIO[5]</text>
<text x="260.6" y="174.8">D26 AK29</text>
<text x="260.6" y="177.3">D27 AK30</text>
<text x="260.6" y="179.8">D28</text>
<text x="274.3" y="175.3">LA26_P</text>
<text x="274.3" y="177.8">LA26_N</text>
<text x="323.6" y="177.8">CON_GPIO[6]</text>
<text x="362.2" y="174.8">G26</text>
<text x="362.2" y="177.3">G27 AC26</text>
<text x="362.2" y="179.8">G28 AD26 LA25_N</text>
<text x="375.9" y="175.3">GND</text>
<text x="375.9" y="177.8">LA25_P</text>
<text x="425.2" y="175.3">CON_GPIO[4]</text>
<text x="463.8" y="174.8">H26 AG28 LA21_N</text>
<text x="463.8" y="177.3">H27</text>
<text x="463.8" y="179.8">H28 AG30 LA24_P</text>
<text x="477.5" y="177.8">GND</text>
<text x="65.7" y="184.9">1</text>
<text x="73.9" y="182.7">VCC</text>
<text x="159" y="182.4">C29</text>
<text x="159" y="184.9">C30</text>
<text x="172.7" y="185.4">SCL</text>
<text x="172.7" y="180.3">GND</text>
<text x="172.7" y="182.9">GND</text>
<text x="260.6" y="182.4">D29</text>
<text x="260.6" y="184.9">D30</text>
<text x="274.3" y="180.3">GND</text>
<text x="274.3" y="182.9">TCK</text>
<text x="274.3" y="185.4">TDI</text>
<text x="325.1" y="185.4">CON_TMR_B</text>
<text x="326.5" y="180.3">LPC_RESET</text>
<text x="362.2" y="182.4">G29</text>
<text x="362.2" y="184.9">G30 AE28</text>
<text x="375.9" y="182.9">GND</text>
<text x="375.9" y="185.4">LA29_P</text>
<text x="423.9" y="182.9">CON_UART_RX</text>
<text x="426.7" y="180.3">CON_TMR_A</text>
<text x="463.8" y="182.4">H29 AH30 LA24_N</text>
<text x="463.8" y="184.9">H30</text>
<text x="477.5" y="185.4">GND</text>
<text x="37.7" y="189">GA0</text>
<text x="38.1" y="186.2">GA1</text>
<text x="65.7" y="187.5">2</text>
<text x="65.7" y="190">3</text>
<text x="69.3" y="186.3">E0</text>
<text x="69.3" y="188.8">E1</text>
<text x="69.3" y="191.3">E2</text>
<text x="78.6" y="188.8">SDA</text>
<text x="85.3" y="187.5">5</text>
<text x="127" y="188">FPGA I2C Lines</text>
<text x="159" y="187.5">C31</text>
<text x="159" y="190">C32</text>
<text x="172.7" y="188">SDA</text>
<text x="172.7" y="190.5">GND</text>
<text x="227" y="190.5">3P3VAUX</text>
<text x="260.6" y="187.5">D31</text>
<text x="260.6" y="190">D32</text>
<text x="274.3" y="188">TDO</text>
<text x="274.3" y="190.5">3P3VAUX</text>
<text x="323.6" y="188">CON_CLKOUT</text>
<text x="362.2" y="187.5">G31</text>
<text x="362.2" y="190">G32</text>
<text x="368.3" y="188">AF28</text>
<text x="375.9" y="190.5">GND</text>
<text x="375.9" y="188">LA29_N</text>
<text x="424" y="190.5">CON_UART_TX</text>
<text x="426.6" y="188">CON_TMR_D</text>
<text x="463.8" y="187.5">H31</text>
<text x="463.8" y="190">H32 AF30</text>
<text x="469.9" y="188">AE30</text>
<text x="477.5" y="188">LA28_P</text>
<text x="477.5" y="190.5">LA28_N</text>
<text x="65.7" y="195.1">6</text>
<text x="69.3" y="196.4">SCL</text>
<text x="131.2" y="195.6">GA0</text>
<text x="159" y="192.5">C33</text>
<text x="159" y="195.1">C34</text>
<text x="159" y="197.6">C35</text>
<text x="172.7" y="195.6">GA0</text>
<text x="172.7" y="193">GND</text>
<text x="260.6" y="192.5">D33</text>
<text x="260.6" y="195.1">D34</text>
<text x="260.6" y="197.6">D35</text>
<text x="274.3" y="193">TMS</text>
<text x="274.3" y="195.6">TRST_L</text>
<text x="362.2" y="192.5">G33 AD29</text>
<text x="362.2" y="195.1">G34</text>
<text x="362.2" y="197.6">G35</text>
<text x="368.3" y="195.6">AE29</text>
<text x="375.9" y="193">LA31_P</text>
<text x="375.9" y="195.6">LA31_N</text>
<text x="463.8" y="192.5">H33</text>
<text x="463.8" y="195.1">H34</text>
<text x="463.8" y="197.6">H35</text>
<text x="469.9" y="195.6">AB29</text>
<text x="477.5" y="193">GND</text>
<text x="477.5" y="195.6">LA30_P</text>
<text x="65.7" y="200.2">7</text>
<text x="69.3" y="201.5">WP</text>
<text x="117.3" y="199">TP1</text>
<text x="125.7" y="203.2">VCC12_P</text>
<text x="159" y="200.2">C36</text>
<text x="159" y="202.7">C37</text>
<text x="172.7" y="198.1">12P0V</text>
<text x="172.7" y="203.2">12P0V</text>
<text x="172.7" y="200.7">GND</text>
<text x="232.8" y="198.1">GA1</text>
<text x="260.6" y="200.2">D36</text>
<text x="260.6" y="202.7">D37</text>
<text x="274.3" y="203.2">GND</text>
<text x="274.3" y="198.1">GA1</text>
<text x="274.3" y="200.7">3P3V</text>
<text x="362.2" y="200.2">G36 AC29</text>
<text x="362.2" y="202.7">G37 AC30</text>
<text x="375.9" y="198.1">GND</text>
<text x="375.9" y="200.7">LA33_P</text>
<text x="375.9" y="203.2">LA33_N</text>
<text x="463.8" y="200.2">H36</text>
<text x="463.8" y="202.7">H37 Y30</text>
<text x="469.9" y="198.1">AB30</text>
<text x="477.5" y="200.7">GND</text>
<text x="477.5" y="198.1">LA30_N</text>
<text x="477.5" y="203.2">LA32_P</text>
<text x="74.4" y="208.2">4</text>
<text x="74.5" y="205">VSS</text>
<text x="78.9" y="208.4">M24C02-WDW6TP</text>
<text x="159" y="205.2">C38</text>
<text x="159" y="207.8">C39</text>
<text x="172.7" y="208.3">3P3V</text>
<text x="172.7" y="205.7">GND</text>
<text x="260.6" y="205.2">D38</text>
<text x="260.6" y="207.8">D39</text>
<text x="274.3" y="208.3">GND</text>
<text x="274.3" y="205.7">3P3V</text>
<text x="362.2" y="205.2">G38</text>
<text x="362.2" y="207.8">G39</text>
<text x="375.9" y="205.7">GND</text>
<text x="375.9" y="208.3">VADJ</text>
<text x="463.8" y="205.2">H38 AA30</text>
<text x="463.8" y="207.8">H39</text>
<text x="477.5" y="208.3">GND</text>
<text x="477.5" y="205.7">LA32_N</text>
<text x="159" y="210.3">C40</text>
<text x="172.7" y="210.8">GND</text>
<text x="260.6" y="210.3">D40</text>
<text x="274.3" y="210.8">3P3V</text>
<text x="362.2" y="210.3">G40</text>
<text x="375.9" y="210.8">GND</text>
<text x="463.8" y="210.3">H40</text>
<text x="477.5" y="210.8">VADJ</text>
<text x="50.8" y="228.6">EEPROM required in VITA standard</text>
<text x="50.8" y="231.1">I2C line pull-up resistors on FPGA board</text>
<text x="410.3" y="264.2">LPC_RESET</text>
<text x="73.7" y="271.8">ADP2301 Enabled at +9.07V VIN</text>
<text x="139.8" y="275.2">BST</text>
<text x="146.3" y="273.8">1</text>
<text x="332.7" y="270.3" transform="rotate(-90 332.7 270.3)">+3.3V_SWITCHED</text>
<text x="428.9" y="273.8">R7</text>
<text x="452.8" y="273" transform="rotate(-90 452.8 273)">+3.3V_SWITCHED</text>
<text x="62.2" y="276.9">VCC12_P</text>
<text x="121.6" y="276.4">5</text>
<text x="125.2" y="277.7">VIN</text>
<text x="158.7" y="279.7">C2</text>
<text x="428.1" y="276.5">5%</text>
<text x="428.9" y="279">1K</text>
<text x="82.3" y="287.4">10uF</text>
<text x="84.8" y="284.7">C1</text>
<text x="111.4" y="286.5">R1</text>
<text x="158.7" y="282.1">0.1uF X7R</text>
<text x="158.7" y="284.9">25V</text>
<text x="165.3" y="287.3">L1</text>
<text x="190.5" y="287">+5V 500mA (Capable of 1.2A Max)</text>
<text x="83.2" y="290.5">25V</text>
<text x="108.7" y="291.7">64K9</text>
<text x="110.6" y="289.2">1%</text>
<text x="140.4" y="290.4">SW</text>
<text x="146.3" y="289.1">6</text>
<text x="163.6" y="292.2">4.7uH</text>
<text x="200.8" y="290.6">VCC_SWITCHED</text>
<text x="409.9" y="292.4">C7</text>
<text x="449.8" y="291.1">4</text>
<text x="458.5" y="290.8">U4</text>
<text x="121.6" y="296.7">4</text>
<text x="125.2" y="298">EN</text>
<text x="146.3" y="299.2">3</text>
<text x="171.6" y="299.3">1%</text>
<text x="172.4" y="296.7">R4</text>
<text x="327.7" y="294.1">R5</text>
<text x="327.7" y="296.8">5%</text>
<text x="327.7" y="299.3">2K2</text>
<text x="342.9" y="294.1">R6</text>
<text x="342.9" y="296.8">5%</text>
<text x="342.9" y="299.3">2K2</text>
<text x="406.1" y="295">100nF</text>
<text x="408.3" y="298.1">16V</text>
<text x="424.2" y="297.9">S1</text>
<text x="449.4" y="294.7">VCC</text>
<text x="132.3" y="303.6">GND</text>
<text x="141.3" y="300.6">FB</text>
<text x="169.7" y="301.9">52K3</text>
<text x="191.8" y="302.5">C3</text>
<text x="191.8" y="305.2">10uF</text>
<text x="352" y="304.8">CON_I2C0_SDA</text>
<text x="419.8" y="301.8">1</text>
<text x="429.7" y="301.5">2</text>
<text x="439.1" y="301.8">3</text>
<text x="442.7" y="303.1">MR</text>
<text x="454.6" y="303.1">RESET</text>
<text x="463.8" y="301.8">2</text>
<text x="479" y="302.3">CON_RESETOUT</text>
<text x="94.4" y="306.8">DNP</text>
<text x="96.2" y="309.5">R8</text>
<text x="111.4" y="309.4">R2</text>
<text x="135.4" y="307.2">2</text>
<text x="158.7" y="310.4">D1</text>
<text x="172.4" y="311.9">R3</text>
<text x="192" y="308.2">6.3V</text>
<text x="352" y="309.9">CON_I2C0_SCL</text>
<text x="449.3" y="311.5">GND</text>
<text x="64.9" y="317.5">CARRIER_POWER_GOOD</text>
<text x="110.1" y="314.6">10K</text>
<text x="110.6" y="312">1%</text>
<text x="158.7" y="312.6">2A</text>
<text x="158.7" y="314.8">30V</text>
<text x="171" y="317.1">10K</text>
<text x="171.6" y="314.6">1%</text>
<text x="450.3" y="315.1">1</text>
<text x="457.2" y="315.1">ADM6384YKS29D1Z</text>
<text x="325.1" y="320">2K2 Pull-ups for 1st I2C bus</text>
<text x="325.1" y="322.6">(None needed for 2nd I2C bus)</text>
<text x="414" y="330.2">Power-on reset and reset by FPGA of SDP daughter board</text>
<text x="119.9" y="347.7">U3</text>
<text x="66.9" y="353.1">VCC_SWITCHED</text>
<text x="109.6" y="352.6">1</text>
<text x="112.8" y="353.9">IN</text>
<text x="126.3" y="353.9">OUT</text>
<text x="132.8" y="352.6">5</text>
<text x="196.8" y="350.8">+3.3V 20mA Max</text>
<text x="198.7" y="354.1">+3.3V_SWITCHED</text>
<text x="89.9" y="363.5">C4</text>
<text x="109.6" y="360.2">3</text>
<text x="112.8" y="361.5">EN</text>
<text x="127.9" y="361.5">NC</text>
<text x="132.8" y="360.2">4</text>
<text x="148.6" y="363.5">C5</text>
<text x="163.8" y="363.5">C6</text>
<text x="185.4" y="362.7">R10</text>
<text x="185.4" y="365.4">5%</text>
<text x="407.4" y="360.7">COMPANY:</text>
<text x="86.1" y="366.2">100nF</text>
<text x="88.2" y="369.2">16V</text>
<text x="109.6" y="367.8">2</text>
<text x="112.8" y="369.1">GND</text>
<text x="148.6" y="366.2">100nF</text>
<text x="148.8" y="369.2">16V</text>
<text x="163.8" y="366.2">10uF</text>
<text x="164.1" y="369.2">6.3V</text>
<text x="185.4" y="367.9">680R</text>
<text x="113" y="375.5">ADP121-AUJZ33</text>
<text x="407.4" y="373.4">TITLE:</text>
<text x="189.2" y="379.4">LED1</text>
<text x="205.7" y="381">Power LED</text>
<text x="343.9" y="382.3">DRAWN:</text>
<text x="382" y="382.3">DATED:</text>
<text x="188.7" y="386.6">GREEN</text>
<text x="343.9" y="392.4">CHECKED:</text>
<text x="382" y="392.4">DATED:</text>
<text x="417.8" y="393.7">CODE:</text>
<text x="442" y="393.7">SIZE:</text>
<text x="478.8" y="393.7">DRAWING NO:</text>
<text x="523.2" y="393.7">REV:</text>
<text x="343.9" y="402.6">QUALITY CONTROL:</text>
<text x="382" y="402.6">DATED:</text>
<text x="343.9" y="412.7">RELEASED:</text>
<text x="382" y="412.7">DATED:</text>
<text x="407.7" y="416.6">SCALE:</text>
<text x="488.9" y="416.6">SHEET:</text>
<text x="501" y="416.6">OF</text>
</g>
</svg>
